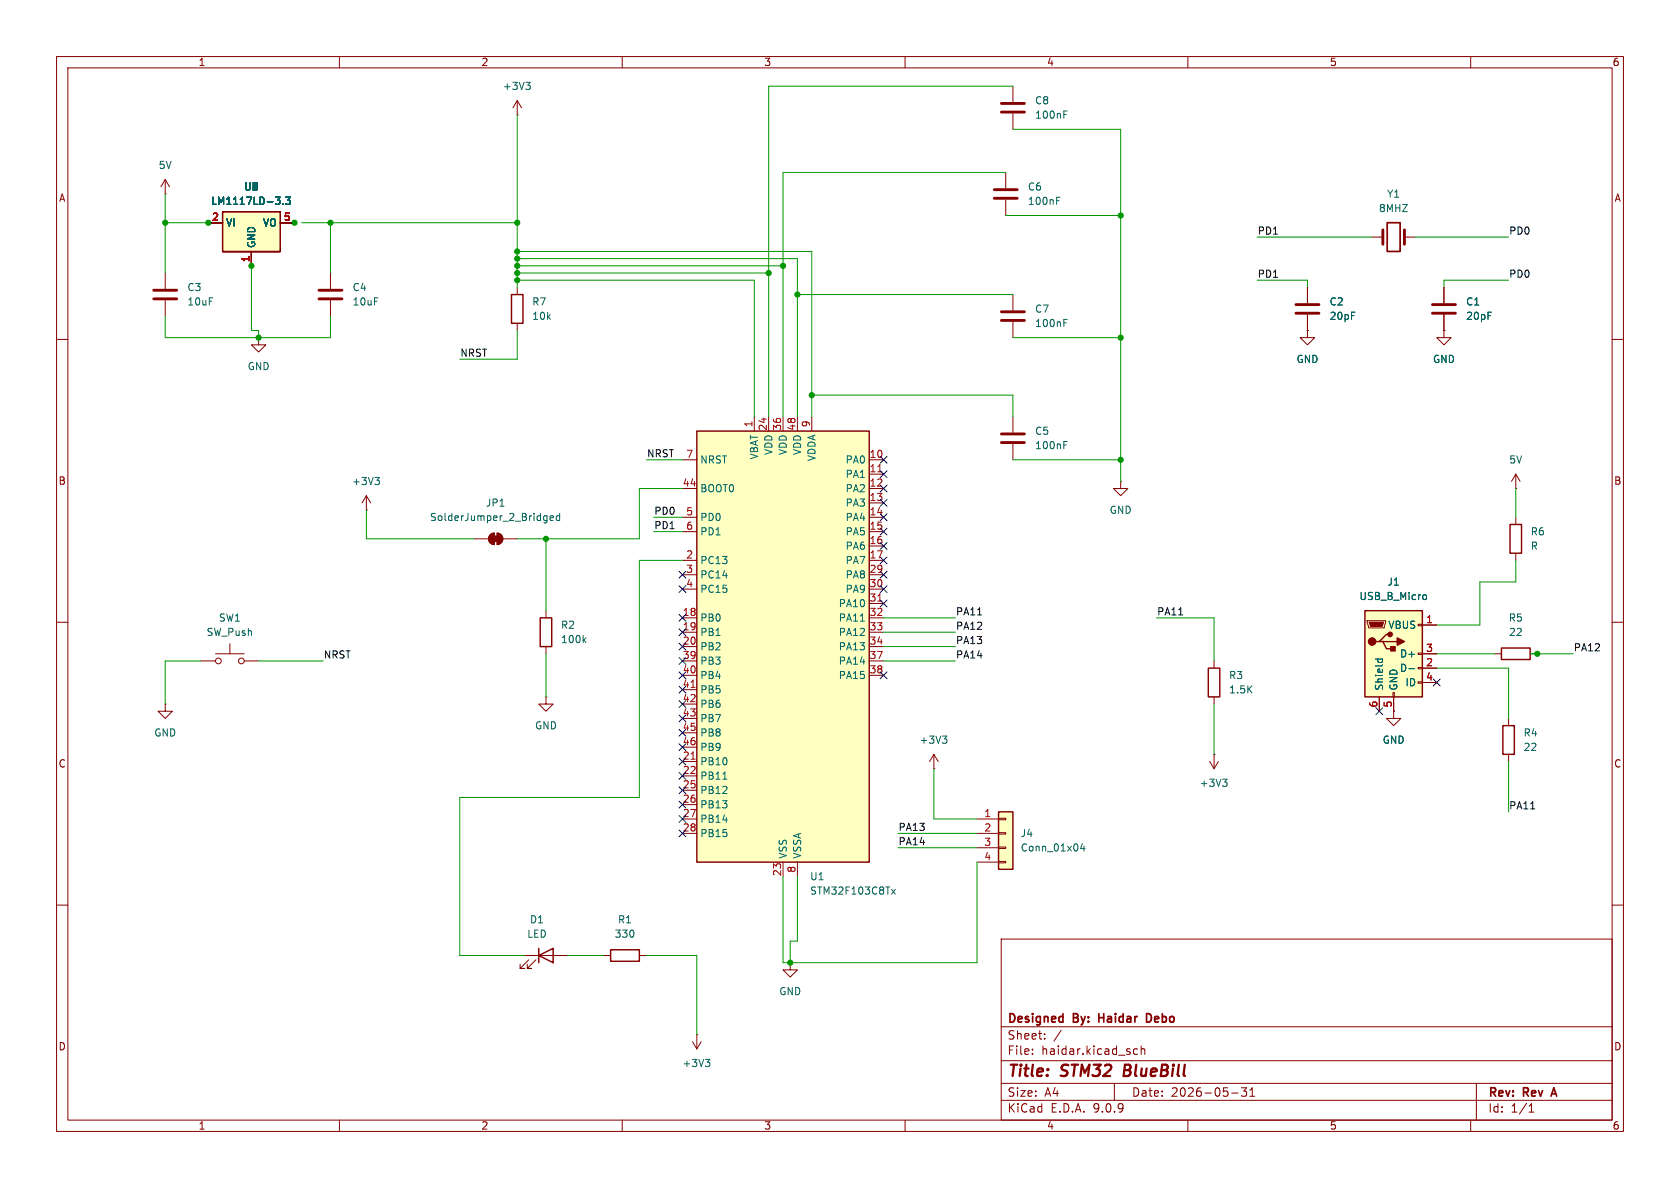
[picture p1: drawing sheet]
<svg xmlns="http://www.w3.org/2000/svg" width="297mm" height="210mm" viewBox="0 0 297 210" stroke-linecap="round" stroke-linejoin="round" font-family="sans-serif">
<g fill="none" stroke="#840000" stroke-width=".18">
<path d="M10 10h277v190h-277zM12 12h273v186h-273zM60 10v2M110 10v2M160 10v2M210 10v2M260 10v2M29.2 34.3h.1M29.2 31.8v2.5M29.2 31.8l-.8 1.2M29.2 31.8l.8 1.2M29.2 48.3v2.8"/>
<path d="M29.2 53.1v2.8M45.7 59.7v1.3h1.3l-1.3 1.2-1.3-1.2h1.3M45.7 59.7h.1M58.4 48.3v2.8M58.4 53.1v2.8M231.1 50.8v2.8M231.1 55.6v2.8M10 60h2M179.1 73.7v2.8M179.1 78.5v2.8M285 60h2M198.1 85.1v1.3h1.3l-1.3 1.2-1.3-1.2h1.3"/>
<path d="M198.1 85.1h.1M10 110h2M285 110h2M10 160h2M177 166h108v32h-108zM285 160h2M60 198v2M110 198v2M160 198v2M177 194.5h108M177 191.5h108M177 187.5h108"/>
<path d="M177 181.5h108M182.5 186.3v.1M182.5 185.5v.1M184.7 183.6v.1M184.7 182.8v.1M187.6 182.1l-1.3 2M197 191.5v3M201.1 185.5l-.4-.1-.3 .3v.4l.1 .2h.6M201.7 185.5l.3-.1 .3 .1 .1 .9M201.7 184.9v1.5M210 198v2M217.7 193.2h1.2"/>
<path d="M219.5 192.3h.9l-.5 .6 .4 .1v.7l-.2 .1h-.4l-.2-.1M221 193.8h.8M221 192.7l.4-.4v1.5M260 198v2M261 191.5v6.5M270.3 196.6h.9M270.3 195.5l.4-.4v1.5"/>
</g>
<path d="M194.3 179.2v1.5M194.3 179.9h.8M203.4 179.4l-.3-.2h-.4v1.5h.4l.3-.2M274.3 193.4h.8M274.7 192.3l-.5 1.5" fill="none" stroke="#840000" stroke-width=".3"/>
<path d="M198.9 188.2l-.3 2h.8" fill="none" stroke="#840000" stroke-width=".4"/>
<path d="M27.2 51.3h4M27.2 52.8h4M56.4 51.3h4.1M56.4 52.8h4.1M229.1 53.8h4.1M229.1 55.4h4.1M177 76.7h4.1M177 78.2h4.1" fill="none" stroke="#840000" stroke-width=".51"/>
<path d="M188.1 78.7h.4M188.1 78h.6" fill="none" stroke="#006464" stroke-width=".18"/>
<path d="M39.4 37.5h10.1v7h-10.1z" fill="#ffffc2"/>
<path d="M39.4 37.5h10.1v7h-10.1z" fill="none" stroke="#840000" stroke-width=".25"/>
<path d="M36.8 39.4h2.6M49.5 39.4h2.6M44.4 44.5v2.5" fill="none" stroke="#840000" stroke-width=".18"/>
<path d="M50 36v.1M50.5 34.9h.8l-.4 .5 .4 .1v.5l-.2 .1-.6-.1" fill="none" stroke="#006464" stroke-width=".18"/>
<path d="M39.4 37.5h10.1v7h-10.1z" fill="#ffffc2"/>
<path d="M39.4 37.5h10.1v7h-10.1z" fill="none" stroke="#840000" stroke-width=".25"/>
<path d="M36.8 39.4h2.6M49.5 39.4h2.6M44.4 44.5v2.5" fill="none" stroke="#840000" stroke-width=".18"/>
<path d="M50 36v.1M50.5 34.9h.8l-.4 .5 .4 .1v.5l-.2 .1-.6-.1" fill="none" stroke="#006464" stroke-width=".18"/>
<path d="M241.3 108h10.2v15.2h-10.2z" fill="#ffffc2"/>
<path d="M90.4 52.1h2.1v5.1h-2.1zM241.3 108h10.2v15.2h-10.2zM243.8 113.4h.7l.6 1.3h1.3M244.5 113.4h2.5M245.7 112.1h-.6l-1.3 1.3h-.6M265.7 128.3h2v5.1h-2z" fill="none" stroke="#840000" stroke-width=".25"/>
<g fill="none" stroke="#840000" stroke-width=".18">
<path d="M179.1 15.2v2.8M177.8 30.5v2.8M177.8 35.3v2.8M179.1 20.1v2.8M91.4 50.8v1.3M91.4 57.2v1.2M179.1 52.1v2.8M179.1 56.9v2.8M255.3 50.8v2.8M255.3 55.6v2.8M64.8 90.2h.1M64.8 87.6l-.8 1.3"/>
<path d="M64.8 87.6l.7 1.3M64.8 87.6v2.6M83.8 95.3h2.6M86.7 94.5l.7-.3v2.1a1.02 1.02 0 0 1-1-.7 1.02 1.02 0 0 1 .3-1.1zM87.9 94.2a1.02 1.02 0 0 1 1 1.1 1.02 1.02 0 0 1-1 1zM88.9 95.3h2.5M35.6 116.8h2.5M38.1 115.6h5.1M40.6 113.8v1.8M43.2 116.8h2.5M241.7 109.7h3.3v.3l-.3 1h-2.8zM250.7 110.4h.8v.2h-.8z"/>
<path d="M250.7 115.4h.8v.3h-.8zM250.7 118h.8v.2h-.8zM251.5 110.5h2.5M251.5 115.6h2.5M251.5 118.1h2.5M29.2 124.5v1.2h1.3l-1.3 1.3-1.3-1.3h1.3M29.2 124.5h.1M165.1 135.9h.1M165.1 133.4l-.8 1.2M165.1 133.4l.8 1.2M165.1 133.4v2.5M243.8 123.2v2.5"/>
<path d="M246.3 122.4h.2v.8h-.2zM246.4 125.7v1.3h1.2l-1.2 1.3-1.3-1.3h1.3M246.4 125.7h.1M246.4 123.2v2.5M250.7 120.5h.8v.3h-.8zM251.5 120.7h2.5M266.7 127v1.3M266.7 133.4v1.2"/>
<circle cx="38.6" cy="116.8" r=".51"/>
<circle cx="42.7" cy="116.8" r=".51"/>
</g>
<g fill="#840000" stroke="#840000" stroke-width=".18">
<path d="M242.1 110h2.5l-.3 .7h-2z"/>
<path d="M87.1 94.7h1v1.1h-1z"/>
<path d="M86.7 94.5l.7-.3v2.1a1.02 1.02 0 0 1-1-.7 1.02 1.02 0 0 1 .3-1.1z"/>
<path d="M87.9 94.2a1.02 1.02 0 0 1 1 1.1 1.02 1.02 0 0 1-1 1z"/>
</g>
<g fill="#840000" stroke="#840000" stroke-width=".25">
<path d="M245.9 114.3h.7v.8h-.7z"/>
<path d="M247 112.8l1.3 .6-1.3 .6z"/>
<circle cx="242.6" cy="113.4" r=".63"/>
<circle cx="245.7" cy="112.1" r=".38"/>
</g>
<g fill="none" stroke="#006464" stroke-width=".18">
<path d="M188.1 19.6h.6M186.8 35.5h.4M186.8 34.9h.6M188.1 20.2h.4M188.1 57.1h.4M188.1 56.5h.6M66.3 84.4h.8l-.5 .5M66.8 84.9l.3 .2v.3l-.3 .3M96.3 91.2h.4M96.7 91.2v1l-.2 .2M96.7 92h-.4M97.2 91.6l.7-.1-.1-.3h-.4l-.2 .2 .1 .6h.5"/>
<path d="M98.9 91.2h-.3l-.3 .2 .2 .6h.4M98.9 90.7v1.3M243.1 116.5h1.3M243.6 116.5v.4M244.4 116.5v.4M249.1 118.2h.9M251.8 105.1l.3 .1 .1 .2-.1 .5-.3 .1M166.6 130.1h.8l-.4 .5M167.2 130.6l.2 .2v.3l-.2 .3"/>
</g>
<path d="M177 18.3h4.1M177 19.8h4.1M175.8 33.5h4M175.8 35.1h4M177 55.1h4.1M177 56.6h4.1M253.2 53.8h4.1M253.2 55.4h4.1" fill="none" stroke="#840000" stroke-width=".51"/>
<path d="M176.5 143.5h2.6v10.2h-2.6z" fill="#ffffc2"/>
<path d="M176.5 143.5h2.6v10.2h-2.6z" fill="none" stroke="#840000" stroke-width=".25"/>
<path d="M172.7 144.8h3.8M172.7 147.3h3.8M172.7 149.9h3.8M172.7 152.4h3.8M176.5 144.7h1.3v.2h-1.3zM176.5 147.2h1.3v.2h-1.3zM176.5 149.7h1.3v.3h-1.3zM176.5 152.3h1.3v.2h-1.3z" fill="none" stroke="#840000" stroke-width=".18"/>
<path d="M191.3 149.1l-.3 .9h.8M191.6 149.6v.8" fill="none" stroke="#006464" stroke-width=".18"/>
<path d="M123.2 76.2h30.5v76.2h-30.5z" fill="#ffffc2"/>
<path d="M123.2 76.2h30.5v76.2h-30.5zM267 92.7h2v5.1h-2zM95.5 109.2h2v5.1h-2zM265.4 114.6h5.1v2h-5.1zM95.2 168.9l2.6-1.3v2.6zM95.2 167.6v2.6M107.9 167.9h5.1v2h-5.1z" fill="none" stroke="#840000" stroke-width=".25"/>
<g fill="none" stroke="#840000" stroke-width=".18">
<path d="M91.4 17.8l-.7 1.3M91.4 17.8l.8 1.3M91.4 17.8v2.5M91.4 20.3h.1M231.1 58.4v1.3h1.3l-1.3 1.3-1.2-1.3h1.2M231.1 58.4h.1M242.6 41.9h1.9M248.3 41.9h1.9M133.3 73.7v2.5M135.9 73.7v2.5M138.4 73.7v2.5M141 73.7v2.5"/>
<path d="M143.5 73.7v2.5M120.6 81.3h2.6M120.6 86.4h2.6M120.6 91.4h2.6M120.6 94h2.6M120.6 99.1h2.6M153.7 81.3h2.5M153.7 86.4h2.5M153.7 91.4h2.5M153.7 94h2.5M153.7 99.1h2.5M153.7 83.8h2.5"/>
<path d="M153.7 88.9h2.5M153.7 96.5h2.5M268 86.4h.1M268 83.8v2.6M268 91.4v1.3M268 97.8v1.3M268 83.8l-.8 1.3M268 83.8l.7 1.3M96.5 108v1.2M96.5 114.3v1.3M120.6 101.6h2.6M120.6 104.1h2.6"/>
<path d="M120.6 109.2h2.6M120.6 111.8h2.6M120.6 114.3h2.6M120.6 116.8h2.6M120.6 119.4h2.6M153.7 101.6h2.5M153.7 104.1h2.5M153.7 109.2h2.5M153.7 111.8h2.5M153.7 114.3h2.5M153.7 116.8h2.5M153.7 119.4h2.5"/>
<path d="M153.7 106.7h2.5M264.2 115.6h1.2M270.5 115.6h1.3M96.5 123.2v1.3h1.3l-1.3 1.2-1.3-1.2h1.3M96.5 123.2h.1M120.6 121.9h2.6M120.6 124.5h2.6M120.6 127h2.6M120.6 129.5h2.6M120.6 132.1h2.6M120.6 134.6h2.6M120.6 137.2h2.6"/>
<path d="M120.6 139.7h2.6M120.6 142.2h2.6M120.6 144.8h2.6M120.6 147.3h2.6M138.4 152.4v2.5M141 152.4v2.5M92.7 168.9h7.6M93.5 169.7l-1.6 1.5h.8h-.8v-.8M94.7 169.7l-1.5 1.5h.8h-.8v-.8M106.7 168.9h1.2M113 168.9h1.3M139.7 170.2v1.3h1.3l-1.3 1.2-1.3-1.2h1.3"/>
<path d="M139.7 170.2h.1M122.4 184.2l.8 1.2M123.2 182.9h.1M123.2 182.9v2.5M124 184.2l-.8 1.2"/>
</g>
<path d="M155.2 83.4h.7M155.2 106.3h.7M122.2 121.5h.7M122.2 134.2h.7" fill="none" stroke="#a90000" stroke-width=".18"/>
<path d="M93 14.5h.7l-.4 .5M93.5 15l.2 .3v.3l-.2 .2M103.2 113.1l.4 .5M103.6 112.8l-.5 .4M152.1 109.8h.7M127.8 137.7h.7M157.6 157.2l.7 .9M158.3 157.2l-.7 .9M124.7 187.3h.8l-.4 .5M125.2 187.8l.3 .2v.3l-.3 .2" fill="none" stroke="#006464" stroke-width=".18"/>
<path d="M244.5 40.6v2.6M248.3 40.6v2.6" fill="none" stroke="#840000" stroke-width=".51"/>
<path d="M245.2 39.4h2.3v5.1h-2.3z" fill="none" stroke="#840000" stroke-width=".3"/>
<path d="M39.4 37.5h10.1v7h-10.1z" fill="#ffffc2"/>
<path d="M39.4 37.5h10.1v7h-10.1z" fill="none" stroke="#840000" stroke-width=".25"/>
<path d="M36.8 39.4h2.6M49.5 39.4h2.6M44.4 44.5v2.5" fill="none" stroke="#840000" stroke-width=".18"/>
<path d="M50 36v.1M50.5 34.9h.8l-.4 .5 .4 .1v.5l-.2 .1-.6-.1" fill="none" stroke="#006464" stroke-width=".18"/>
<path d="M39.4 37.5h10.1v7h-10.1z" fill="#ffffc2"/>
<path d="M39.4 37.5h10.1v7h-10.1z" fill="none" stroke="#840000" stroke-width=".25"/>
<path d="M36.8 39.4h2.6M49.5 39.4h2.6M44.4 44.5v2.5" fill="none" stroke="#840000" stroke-width=".18"/>
<path d="M50 36v.1M50.5 34.9h.8l-.4 .5 .4 .1v.5l-.2 .1-.6-.1" fill="none" stroke="#006464" stroke-width=".18"/>
<path d="M39.4 37.5h10.1v7h-10.1z" fill="#ffffc2"/>
<path d="M39.4 37.5h10.1v7h-10.1z" fill="none" stroke="#840000" stroke-width=".25"/>
<path d="M36.8 39.4h2.6M49.5 39.4h2.6M44.4 44.5v2.5" fill="none" stroke="#840000" stroke-width=".18"/>
<path d="M50 36v.1M50.5 34.9h.8l-.4 .5 .4 .1v.5l-.2 .1-.6-.1" fill="none" stroke="#006464" stroke-width=".18"/>
<path d="M39.4 37.5h10.1v7h-10.1z" fill="#ffffc2"/>
<path d="M39.4 37.5h10.1v7h-10.1zM213.6 118.1h2v5.1h-2z" fill="none" stroke="#840000" stroke-width=".25"/>
<path d="M36.8 39.4h2.6M49.5 39.4h2.6M44.4 44.5v2.5M255.3 58.4v1.3h1.2l-1.2 1.3-1.3-1.3h1.3M255.3 58.4h.1M214.6 116.8v1.3M213.9 134.6l.7 1.3M214.6 133.4h.1M214.6 123.2v1.3M214.6 133.4v2.5M215.4 134.6l-.8 1.3" fill="none" stroke="#840000" stroke-width=".18"/>
<path d="M50 36v.1M50.5 34.9h.8l-.4 .5 .4 .1v.5l-.2 .1-.6-.1M216.1 137.7h.8l-.4 .5M216.7 138.2l.2 .3v.3l-.2 .2" fill="none" stroke="#006464" stroke-width=".18"/>
<path d="M39.4 37.5h10.1v7h-10.1z" fill="#ffffc2"/>
<path d="M39.4 37.5h10.1v7h-10.1z" fill="none" stroke="#840000" stroke-width=".25"/>
<g fill="none" stroke="#840000" stroke-width=".18">
<path d="M36.8 39.4h2.6M49.5 39.4h2.6M44.4 44.5v2.5M231.1 58.4h.1M231.1 50.8v2.8M231.1 55.6v2.8M255.3 58.4h.1M255.3 50.8v2.8M255.3 55.6v2.8M251.5 110.5h2.5M251.5 115.6h2.5M251.5 118.1h2.5"/>
<path d="M243.8 123.2v2.5M246.4 125.7h.1M246.4 123.2v2.5M251.5 120.7h2.5"/>
</g>
<path d="M50 36v.1M50.5 34.9h.8l-.4 .5 .4 .1v.5l-.2 .1-.6-.1M243.1 116.5h1.3M243.6 116.5v.4M244.4 116.5v.4M249.1 118.2h.9M251.8 105.1l.3 .1 .1 .2-.1 .5-.3 .1" fill="none" stroke="#006464" stroke-width=".18"/>
<path d="M172.8 108.7h.7M208.4 108.7h.7M270.6 143h.7" fill="none" stroke="#0f0f0f" stroke-width=".18"/>
<g fill="none" stroke="#009600" stroke-width=".18">
<path d="M179.1 15.2h-43.2v58.5M29.2 39.4h7.6M29.2 34.3v14M53.3 39.4h38.1M58.4 39.4v8.9M91.4 20.3v30.5M177.8 30.5h-39.4v43.2M177.8 38.1h20.3M179.1 22.9h19v62.2M29.2 55.9v3.8h29.2v-3.8M44.4 47v11.4h1.3v1.3M91.4 44.5h52.1v29.2"/>
<path d="M91.4 49.5h41.9v24.2M91.4 58.4v5.1h-10.1M91.4 48.3h44.5M91.4 47h47M91.4 45.7h49.6v28M141 52.1h38.1M179.1 59.7h19M222.2 49.5h8.9v1.3M222.2 41.9h20.4M250.2 41.9h16.5M266.7 49.5h-11.4v1.3M143.5 69.9h35.6v3.8"/>
<path d="M64.8 90.2v5.1h19M96.5 95.3v12.7M114.3 81.3h6.3M115.6 91.4h5M115.6 94h5M120.6 86.4h-7.6v8.9h-21.6M120.6 99.1h-7.6v41.9h-31.7v27.9h11.4M179.1 81.3h19M268 99.1v3.8h-6.4v7.6h-7.6M268 86.4v5M35.6 116.8h-6.4v7.7M45.7 116.8h11.4"/>
<path d="M96.5 115.6v7.6M156.2 109.2h12.7M156.2 114.3h12.7M156.2 111.8h12.7M156.2 116.8h12.7M204.5 109.2h10.1v7.6M254 118.1h12.7v8.9M254 115.6h10.2M270.5 115.6h7.6M165.1 135.9v8.9h7.6M214.6 124.5v8.9M266.7 134.6v8.9"/>
<path d="M141 154.9v11.5h-1.3v3.8M158.7 147.3h14M158.7 149.9h14M172.7 152.4v17.8h-34.3v-15.3M100.3 168.9h6.4M114.3 168.9h8.9v14"/>
</g>
<g fill="none" stroke="#000084" stroke-width=".18">
<path d="M155.6 95.9l1.2 1.2M155.6 80.7l1.2 1.2M155.6 93.4l1.2 1.2M155.6 85.8l1.2 1.2M155.6 90.8l1.2 1.2M155.6 83.2l1.2 1.2M155.6 98.5l1.2 1.2M155.6 88.3l1.2 1.2M156.8 95.9l-1.2 1.2M156.8 80.7l-1.2 1.2M156.8 85.8l-1.2 1.2M156.8 83.2l-1.2 1.2"/>
<path d="M156.8 98.5l-1.2 1.2M156.8 93.4l-1.2 1.2M156.8 90.8l-1.2 1.2M156.8 88.3l-1.2 1.2M120 113.7l1.3 1.2M120 118.8l1.3 1.2M120 116.2l1.3 1.2M120 111.2l1.3 1.2M120 108.6l1.3 1.2M120 103.5l1.3 1.2M120 101l1.3 1.2M121.3 116.2l-1.3 1.2"/>
<path d="M121.3 113.7l-1.3 1.2M121.3 118.8l-1.3 1.2M121.3 111.2l-1.3 1.2M121.3 108.6l-1.3 1.2M121.3 103.5l-1.3 1.2M121.3 101l-1.3 1.2M155.6 101l1.2 1.2M155.6 103.5l1.2 1.2M155.6 106.1l1.2 1.2M155.6 118.8l1.2 1.2M156.8 106.1l-1.2 1.2M156.8 101l-1.2 1.2"/>
<path d="M156.8 103.5l-1.2 1.2M156.8 118.8l-1.2 1.2M120 139.1l1.3 1.2M120 136.6l1.3 1.2M120 121.3l1.3 1.2M120 134l1.3 1.2M120 131.5l1.3 1.2M120 128.9l1.3 1.2M120 126.4l1.3 1.2M120 123.9l1.3 1.2M121.3 139.1l-1.3 1.2M121.3 136.6l-1.3 1.2"/>
<path d="M121.3 121.3l-1.3 1.2M121.3 134l-1.3 1.2M121.3 131.5l-1.3 1.2M121.3 128.9l-1.3 1.2M121.3 126.4l-1.3 1.2M121.3 123.9l-1.3 1.2M243.2 125.1l1.2 1.2M244.4 125.1l-1.2 1.2M253.4 120l1.2 1.3M254.6 120l-1.2 1.3M120 146.7l1.3 1.2M120 144.2l1.3 1.2"/>
<path d="M120 141.6l1.3 1.2M121.3 146.7l-1.3 1.2M121.3 144.2l-1.3 1.2M121.3 141.6l-1.3 1.2"/>
</g>
<g fill="#009600" stroke="#009600" stroke-width=".18">
<circle cx="143.5" cy="69.9" r=".46"/>
<circle cx="271.8" cy="115.6" r=".46"/>
<circle cx="198.1" cy="38.1" r=".46"/>
<circle cx="198.1" cy="81.3" r=".46"/>
<circle cx="198.1" cy="59.7" r=".46"/>
<circle cx="52.1" cy="39.4" r=".46"/>
<circle cx="36.8" cy="39.4" r=".46"/>
<circle cx="29.2" cy="39.4" r=".46"/>
<circle cx="44.4" cy="47" r=".46"/>
<circle cx="45.7" cy="59.7" r=".46"/>
<circle cx="91.4" cy="45.7" r=".46"/>
<circle cx="58.4" cy="39.4" r=".46"/>
<circle cx="91.4" cy="39.4" r=".46"/>
<circle cx="91.4" cy="44.5" r=".46"/>
<circle cx="91.4" cy="49.5" r=".46"/>
<circle cx="91.4" cy="48.3" r=".46"/>
<circle cx="91.4" cy="47" r=".46"/>
<circle cx="135.9" cy="48.3" r=".46"/>
<circle cx="96.5" cy="95.3" r=".46"/>
<circle cx="141" cy="52.1" r=".46"/>
<circle cx="138.4" cy="47" r=".46"/>
<circle cx="139.7" cy="170.2" r=".46"/>
</g>
<g font-size="2.8" fill="#840000">
<text x="178" y="190.9">Title:</text>
<text x="187.7" y="190.9">STM32</text>
<text x="199.5" y="190.9">BlueBill</text>
</g>
<g font-size="2.1" fill="#840000">
<text x="178" y="184">Sheet:</text>
<text x="178" y="181.2">Designed</text>
<text x="189.8" y="181.2">By:</text>
<text x="194.9" y="181.2">Haidar</text>
<text x="203.9" y="181.2">Debo</text>
<text x="178" y="186.7">File:</text>
<text x="184.1" y="186.7">haidar.kicad_sch</text>
<text x="178" y="196.9">KiCad</text>
<text x="178" y="194.1">Size:</text>
<text x="184.7" y="194.1">A4</text>
<text x="185.7" y="196.9">E.D.A.</text>
<text x="193.3" y="196.9">9.0.9</text>
<text x="200" y="194.1">Date:</text>
<text x="207" y="194.1">2026-05-31</text>
<text x="263" y="194.3">Rev:</text>
<text x="263" y="196.9">Id:</text>
<text x="267.1" y="196.9">1/1</text>
<text x="269.4" y="194.3">Rev</text>
<text x="275.1" y="194.3">A</text>
</g>
<g font-size="1.8" fill="#840000">
<text x="35" y="11.9">1</text>
<text x="85" y="11.9">2</text>
<text x="135" y="11.9">3</text>
<text x="185" y="11.9">4</text>
<text x="235" y="11.9">5</text>
<text x="285" y="11.9">6</text>
<text x="10.3" y="35.9">A</text>
<text x="285.3" y="35.9">A</text>
<text x="10.3" y="85.9">B</text>
<text x="285.3" y="85.9">B</text>
<text x="10.3" y="135.9">C</text>
<text x="285.3" y="135.9">C</text>
<text x="10.3" y="185.9">D</text>
<text x="285.3" y="185.9">D</text>
<text x="35" y="199.9">1</text>
<text x="85" y="199.9">2</text>
<text x="135" y="199.9">3</text>
<text x="185" y="199.9">4</text>
<text x="235" y="199.9">5</text>
<text x="285" y="199.9">6</text>
</g>
<g font-size="1.8" fill="#006464">
<text x="88.8" y="16.1">+3V3</text>
<text x="182.9" y="18.6">C8</text>
<text x="182.9" y="21.2">100nF</text>
<text x="28" y="30.1">5V</text>
<text x="43.1" y="33.9">U2</text>
<text x="181.6" y="33.9">C6</text>
<text x="245.1" y="35.2">Y1</text>
<text x="37.2" y="36.4">LM1117LD-3.3</text>
<text x="39.9" y="40.2">VI</text>
<text x="46.4" y="40.2">VO</text>
<text x="181.6" y="36.4">100nF</text>
<text x="243.7" y="37.7">8MHZ</text>
<text x="45.3" y="43.9" transform="rotate(-90 45.3 43.9)">GND</text>
<text x="33" y="51.7">C3</text>
<text x="62.2" y="51.7">C4</text>
<text x="33" y="54.2">10uF</text>
<text x="62.2" y="54.2">10uF</text>
<text x="94" y="54.2">R7</text>
<text x="94" y="56.7">10k</text>
<text x="182.9" y="55.5">C7</text>
<text x="182.9" y="58">100nF</text>
<text x="235" y="54.2">C2</text>
<text x="235" y="56.7">20pF</text>
<text x="259.1" y="54.2">C1</text>
<text x="259.1" y="56.7">20pF</text>
<text x="43.7" y="65.6">GND</text>
<text x="229.1" y="64.4">GND</text>
<text x="253.2" y="64.4">GND</text>
<text x="182.9" y="77.1">C5</text>
<text x="123.7" y="82.1">NRST</text>
<text x="134.2" y="81.3" transform="rotate(-90 134.2 81.3)">VBAT</text>
<text x="136.8" y="80.5" transform="rotate(-90 136.8 80.5)">VDD</text>
<text x="139.3" y="80.5" transform="rotate(-90 139.3 80.5)">VDD</text>
<text x="141.8" y="80.5" transform="rotate(-90 141.8 80.5)">VDD</text>
<text x="144.4" y="81.6" transform="rotate(-90 144.4 81.6)">VDDA</text>
<text x="149.4" y="82.1">PA0</text>
<text x="182.9" y="79.6">100nF</text>
<text x="266.7" y="82.1">5V</text>
<text x="62.1" y="86">+3V3</text>
<text x="85.8" y="89.8">JP1</text>
<text x="123.7" y="87.2">BOOT0</text>
<text x="149.4" y="84.7">PA1</text>
<text x="149.4" y="87.2">PA2</text>
<text x="149.4" y="89.8">PA3</text>
<text x="75.9" y="92.3">SolderJumper_2_Bridged</text>
<text x="123.7" y="92.3">PD0</text>
<text x="123.7" y="94.8">PD1</text>
<text x="149.4" y="92.3">PA4</text>
<text x="149.4" y="94.8">PA5</text>
<text x="196.1" y="91">GND</text>
<text x="270.5" y="94.8">R6</text>
<text x="123.7" y="99.9">PC13</text>
<text x="149.4" y="97.4">PA6</text>
<text x="149.4" y="99.9">PA7</text>
<text x="270.5" y="97.4">R</text>
<text x="123.7" y="102.5">PC14</text>
<text x="123.7" y="105">PC15</text>
<text x="148.2" y="107.5">PA10</text>
<text x="149.4" y="102.5">PA8</text>
<text x="149.4" y="105">PA9</text>
<text x="240.2" y="106.3">USB_B_Micro</text>
<text x="245.2" y="103.7">J1</text>
<text x="36.4" y="112.6">SW_Push</text>
<text x="38.6" y="110.1">SW1</text>
<text x="99.1" y="111.4">R2</text>
<text x="99.1" y="113.9">100k</text>
<text x="123.7" y="110.1">PB0</text>
<text x="123.7" y="112.6">PB1</text>
<text x="148.2" y="110.1">PA11</text>
<text x="148.2" y="112.6">PA12</text>
<text x="245.3" y="111.4">VBUS</text>
<text x="266.6" y="110.1">R5</text>
<text x="266.7" y="112.6">22</text>
<text x="123.7" y="115.2">PB2</text>
<text x="123.7" y="117.7">PB3</text>
<text x="148.2" y="115.2">PA13</text>
<text x="148.2" y="117.7">PA14</text>
<text x="247.4" y="116.4">D+</text>
<text x="247.4" y="119">D-</text>
<text x="123.7" y="120.2">PB4</text>
<text x="123.7" y="122.8">PB5</text>
<text x="123.7" y="125.3">PB6</text>
<text x="148.2" y="120.2">PA15</text>
<text x="217.2" y="120.2">R3</text>
<text x="217.2" y="122.8">1.5K</text>
<text x="244.7" y="122.2" transform="rotate(-90 244.7 122.2)">Shield</text>
<text x="247.2" y="122.2" transform="rotate(-90 247.2 122.2)">GND</text>
<text x="248.4" y="121.5">ID</text>
<text x="27.2" y="130.4">GND</text>
<text x="94.5" y="129.1">GND</text>
<text x="123.7" y="127.9">PB7</text>
<text x="123.7" y="130.4">PB8</text>
<text x="162.5" y="131.7">+3V3</text>
<text x="244.3" y="131.7">GND</text>
<text x="269.2" y="130.4">R4</text>
<text x="123.7" y="132.9">PB9</text>
<text x="123.7" y="135.5">PB10</text>
<text x="269.2" y="132.9">22</text>
<text x="123.7" y="138">PB11</text>
<text x="123.7" y="140.6">PB12</text>
<text x="123.7" y="143.1">PB13</text>
<text x="212" y="139.3">+3V3</text>
<text x="123.7" y="145.6">PB14</text>
<text x="123.7" y="148.2">PB15</text>
<text x="180.3" y="148.2">J4</text>
<text x="139.3" y="151.9" transform="rotate(-90 139.3 151.9)">VSS</text>
<text x="141.8" y="151.9" transform="rotate(-90 141.8 151.9)">VSSA</text>
<text x="143.1" y="155.8">U1</text>
<text x="180.3" y="150.7">Conn_01x04</text>
<text x="143.1" y="158.3">STM32F103C8Tx</text>
<text x="93.1" y="166">LED</text>
<text x="93.6" y="163.4">D1</text>
<text x="108.6" y="166">330</text>
<text x="109.1" y="163.4">R1</text>
<text x="137.7" y="176.1">GND</text>
<text x="120.5" y="188.8">+3V3</text>
</g>
<g font-size="1.8" fill="#a90000">
<text x="37.4" y="39.1">2</text>
<text x="50.1" y="39.1">5</text>
<text x="44.2" y="46.4" transform="rotate(-90 44.2 46.4)">1</text>
<text x="133.1" y="75.6" transform="rotate(-90 133.1 75.6)">1</text>
<text x="135.6" y="76.2" transform="rotate(-90 135.6 76.2)">24</text>
<text x="138.2" y="76.2" transform="rotate(-90 138.2 76.2)">36</text>
<text x="140.7" y="76.2" transform="rotate(-90 140.7 76.2)">48</text>
<text x="143.3" y="75.6" transform="rotate(-90 143.3 75.6)">9</text>
<text x="121.2" y="81">7</text>
<text x="153.6" y="81">10</text>
<text x="153.6" y="83.6">11</text>
<text x="120.6" y="86.1">44</text>
<text x="153.6" y="86.1">12</text>
<text x="153.6" y="88.6">13</text>
<text x="121.2" y="91.2">5</text>
<text x="121.2" y="93.7">6</text>
<text x="153.6" y="91.2">14</text>
<text x="153.6" y="93.7">15</text>
<text x="121.2" y="98.8">2</text>
<text x="121.2" y="101.3">3</text>
<text x="153.6" y="96.3">16</text>
<text x="153.6" y="98.8">17</text>
<text x="153.6" y="101.3">29</text>
<text x="121.2" y="103.9">4</text>
<text x="153.6" y="103.9">30</text>
<text x="153.6" y="106.4">31</text>
<text x="120.6" y="109">18</text>
<text x="120.6" y="111.5">19</text>
<text x="153.6" y="109">32</text>
<text x="153.6" y="111.5">33</text>
<text x="252" y="110.2">1</text>
<text x="120.6" y="114">20</text>
<text x="120.6" y="116.6">39</text>
<text x="120.6" y="119.1">40</text>
<text x="153.6" y="114">34</text>
<text x="153.6" y="116.6">37</text>
<text x="153.6" y="119.1">38</text>
<text x="252" y="115.3">3</text>
<text x="252" y="117.9">2</text>
<text x="120.6" y="121.7">41</text>
<text x="120.6" y="124.2">42</text>
<text x="243.6" y="125.2" transform="rotate(-90 243.6 125.2)">6</text>
<text x="246.1" y="125.2" transform="rotate(-90 246.1 125.2)">5</text>
<text x="252" y="120.4">4</text>
<text x="120.6" y="126.7">43</text>
<text x="120.6" y="129.3">45</text>
<text x="120.6" y="131.8">46</text>
<text x="120.6" y="134.4">21</text>
<text x="120.6" y="136.9">22</text>
<text x="120.6" y="139.4">25</text>
<text x="120.6" y="142">26</text>
<text x="120.6" y="144.5">27</text>
<text x="120.6" y="147.1">28</text>
<text x="173.9" y="144.5">1</text>
<text x="173.9" y="147.1">2</text>
<text x="173.9" y="149.6">3</text>
<text x="138.2" y="155" transform="rotate(-90 138.2 155)">23</text>
<text x="140.7" y="154.4" transform="rotate(-90 140.7 154.4)">8</text>
<text x="173.9" y="152.1">4</text>
</g>
<g font-size="1.8" fill="#0f0f0f">
<text x="222.2" y="41.6">PD1</text>
<text x="266.7" y="41.6">PD0</text>
<text x="222.2" y="49.2">PD1</text>
<text x="266.7" y="49.2">PD0</text>
<text x="81.3" y="63.2">NRST</text>
<text x="114.3" y="80.9">NRST</text>
<text x="115.6" y="93.6">PD1</text>
<text x="115.6" y="91.1">PD0</text>
<text x="168.9" y="108.9">PA11</text>
<text x="168.9" y="111.4">PA12</text>
<text x="168.9" y="114">PA13</text>
<text x="204.5" y="108.9">PA11</text>
<text x="57.1" y="116.5">NRST</text>
<text x="168.9" y="116.5">PA14</text>
<text x="278.1" y="115.2">PA12</text>
<text x="266.7" y="143.2">PA11</text>
<text x="158.7" y="149.5">PA14</text>
<text x="158.7" y="147">PA13</text>
</g>
</svg>
